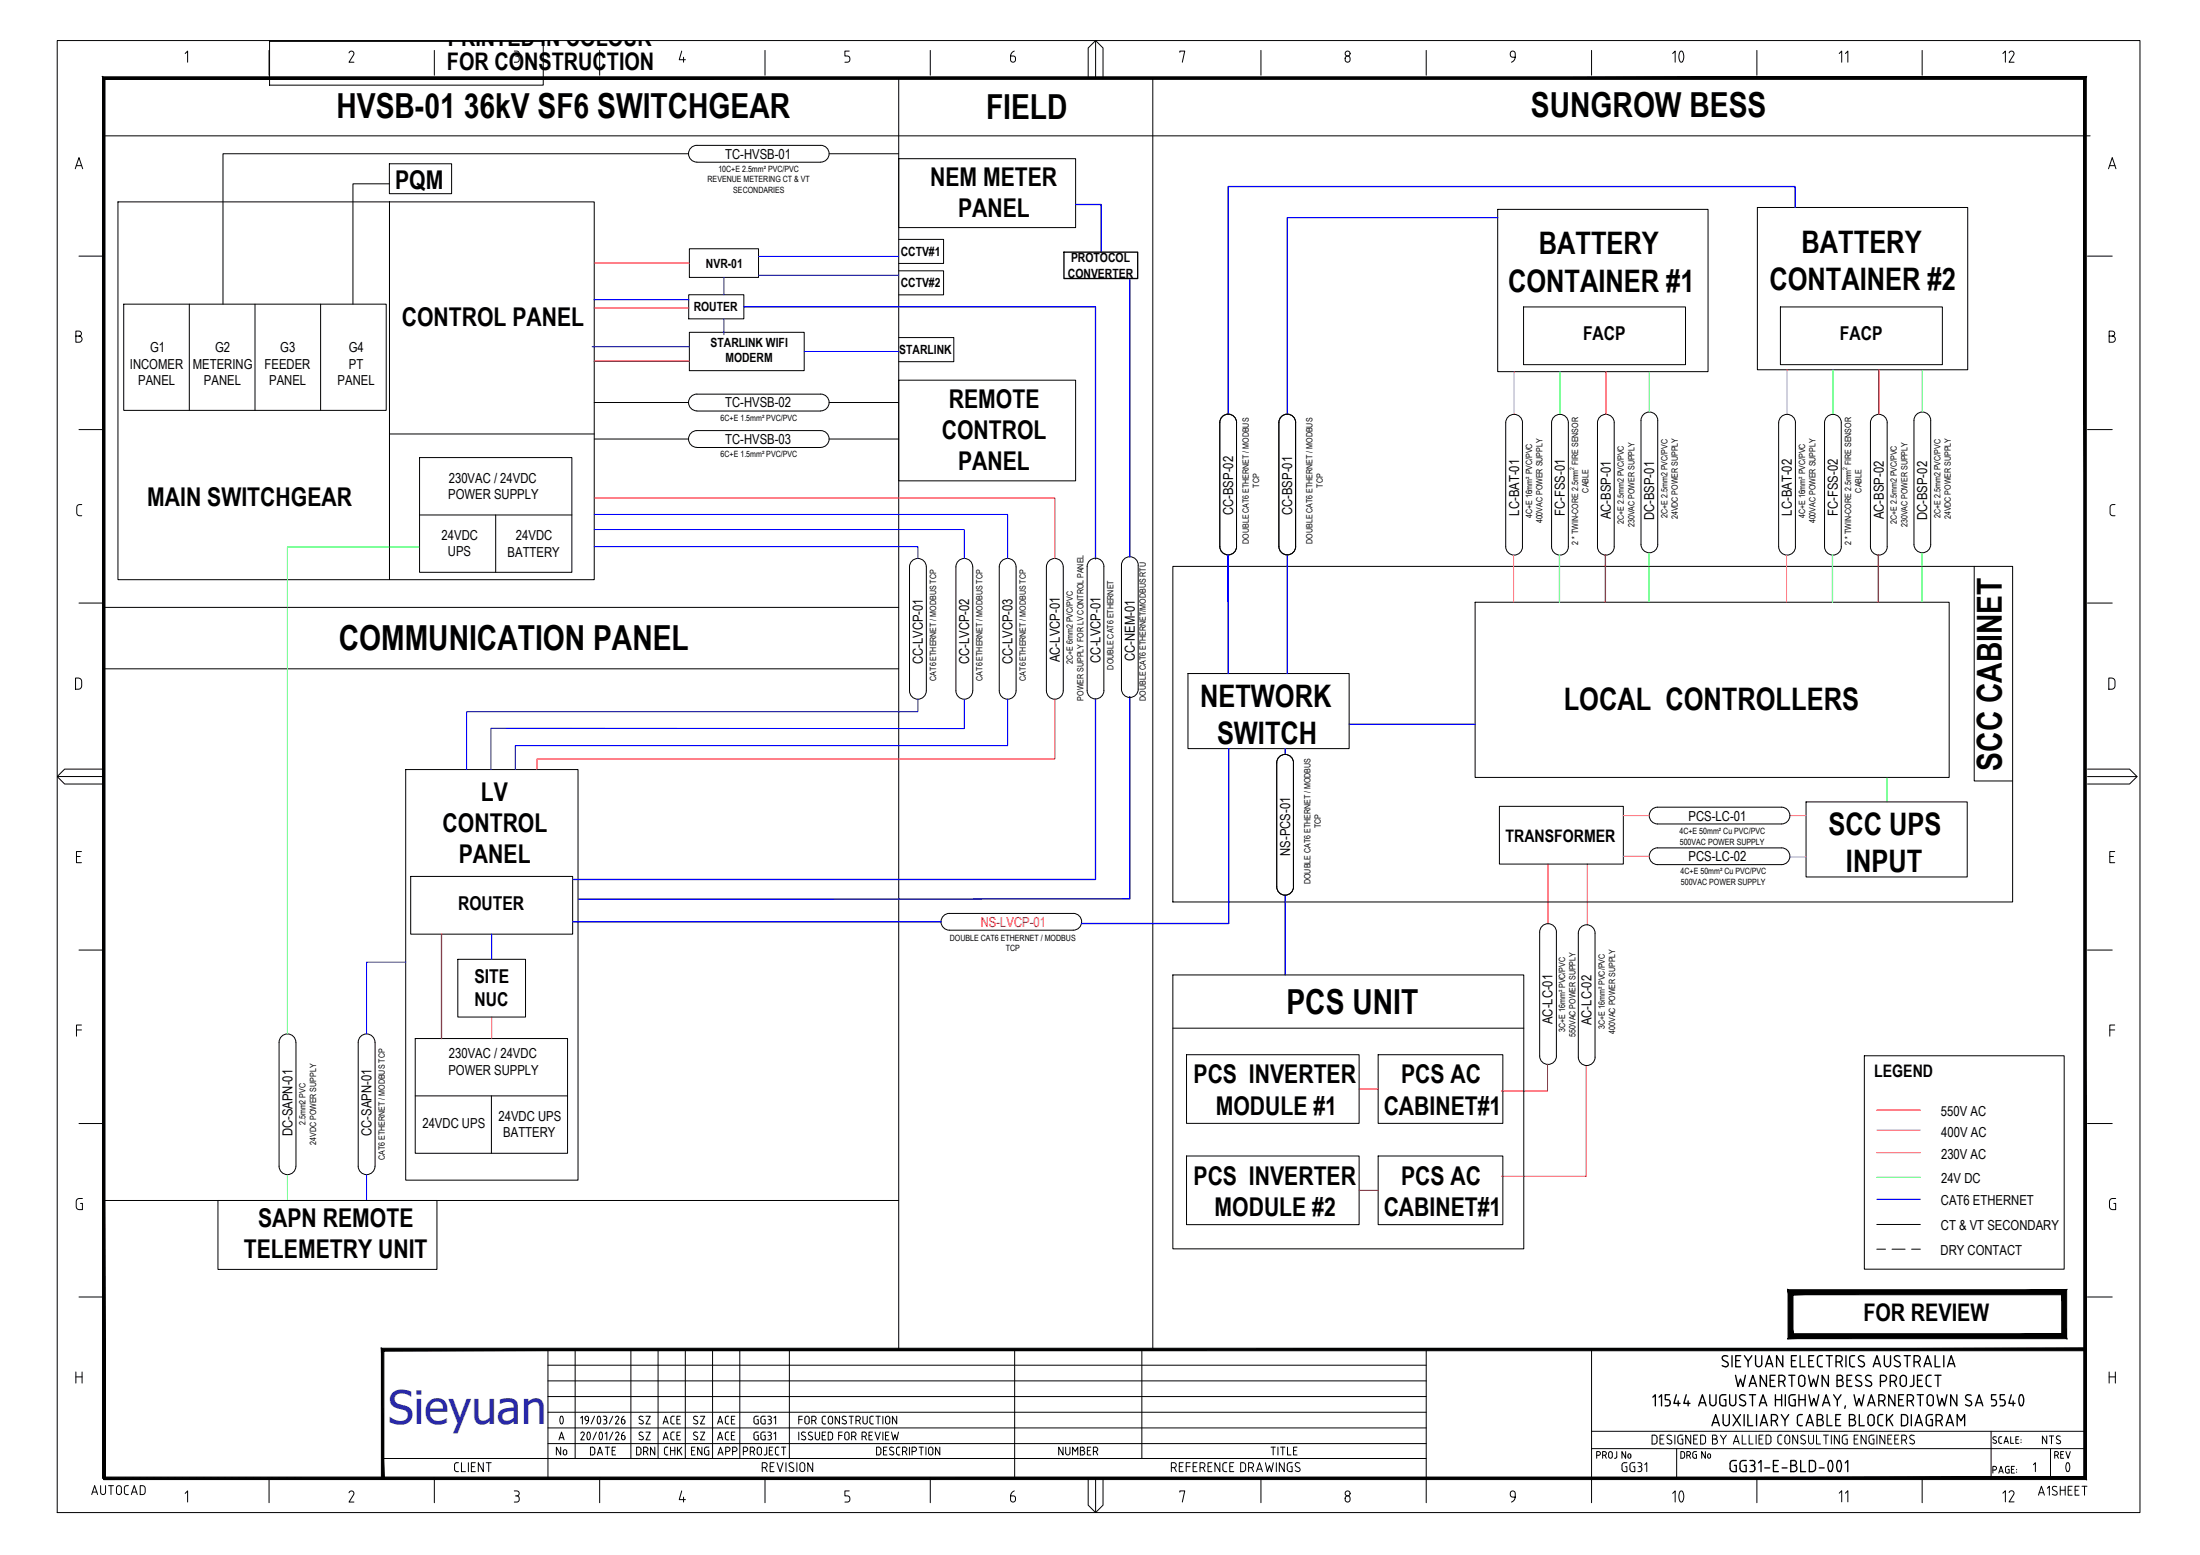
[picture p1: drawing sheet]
<svg xmlns="http://www.w3.org/2000/svg" width="841mm" height="594mm" viewBox="0 0 841 594" stroke-linecap="round" stroke-linejoin="round" font-family="sans-serif">
<g fill="none" stroke="#000" stroke-width=".38">
<path d="M21.9 15.5h796.2v562.4h-796.2zM102.9 19.3v9.4M103 15.7h104.7v16.8h-104.7zM103 15.5v.2h104.7v-.2M166 19.3v9.4M196.6 19.5h1a.99 .99 0 0 1 .9 1.3 .99 .99 0 0 1-1.4 .6M229.2 19.3v9.4M260.6 19.5l-.9 3.3h2.3M292.4 19.3v9.4M324.6 19.5h-1.6v1.9h.9a1.21 1.21 0 0 1 1 1.2 1.21 1.21 0 0 1-1 1.2h-.9M355.6 19.3v9.4M387.7 19.5l-1.2 1.1-.2 2.2a1.04 1.04 0 0 0 1.4 .9 1.04 1.04 0 0 0 .5-1.6l-.4-.6-1.5-.1"/>
<path d="M418.9 15.5l2.8 2.8v11.4M451 20v-.5h1.9l-.9 4.3M482 19.3v9.4M545.2 19.3v9.4M608.4 19.3v9.4M671.6 19.3v9.4M734.8 19.3v9.4M39.7 29.8h757.4v535h-757.4zM70.8 20.4l.9-.9v4.3M133.4 20.2a.96 .96 0 0 1 1.3-.6 .96 .96 0 0 1 .5 1.4l-1.8 2.8h1.9M197.6 21.4a1.21 1.21 0 0 1 .9 1.2 1.21 1.21 0 0 1-.9 1.2h-1M261.3 21.9v1.9"/>
<path d="M343.6 29.5v485.9M416 29.7v-11.4l2.8-2.8v14.2M440.7 29.8v485.8M514.5 21.7a1.06 1.06 0 0 1 1.4 .2 1.06 1.06 0 0 1-.1 1.5 1.06 1.06 0 0 1-1.5-.1v-1.2zM579.3 21.9h-1a1.1 1.1 0 0 1-1-1.7 1.1 1.1 0 0 1 1.9 0l-.1 2.4-1.3 1.2M39.7 51.9h759.3M263.2 58.7h-178v57.5M264.2 56.5l1-.7 1.2-.3h47.3a3.2 3.2 0 0 1 3.3 3.3 3.2 3.2 0 0 1-3.3 3.2l-47.3-.1a3.2 3.2 0 0 1-2.9-1.9 3.2 3.2 0 0 1 .7-3.5zM317 58.7h26.6M28.8 64.5l1.4-4.3 1.4 4.3M29.2 63.3h2M45.1 77.1h103.8v144.4h-103.8z"/>
<path d="M148.9 70.2h-14v46M148.9 62.6h23.7v11.4h-23.7zM148.9 77.1h78.3v144.4h-78.3zM343.6 60.6h67.6v26.4h-67.6zM572.5 80h80.5v62h-80.5zM671.8 79.3h80.4v62h-80.4zM806.1 64.5l1.4-4.3 1.4 4.3M806.5 63.3h2M30.2 97.9h9.5M263.5 95h26.5v11h-26.5zM343.6 91.5h17.1v9.1h-17.1M798 97.9h9.5"/>
<path d="M47.3 116.2h100.3v40.6h-100.3zM72.4 116.2v40.6M97.5 116.2v40.6M122.6 116.2v40.6M263.3 112.6h21.1v9.2h-21.1zM343.6 103.5h17.1v9.1h-17.1M582.4 117.3h61.9v22h-61.9zM680.6 117.3h61.9v22h-61.9zM29 128.4h1.2a1.17 1.17 0 0 1 1.2 1.2 1.17 1.17 0 0 1-1.2 1.1h-1.2v-4.2h1.2a.95 .95 0 0 1 .9 .9 .95 .95 0 0 1-.9 1M263.5 127h43.9v14.6h-43.9zM343.6 129h21v9.2h-21M806.3 128.4h1.2a1.17 1.17 0 0 1 1.2 1.2 1.17 1.17 0 0 1-1.2 1.1h-1.2v-4.2h1.2a.95 .95 0 0 1 .9 .9 .95 .95 0 0 1-.9 1"/>
<path d="M227.2 153.8h36M266.4 150.6h47.3M266.4 157h47.3M266.4 150.6a3.2 3.2 0 0 0-3.2 3.2 3.2 3.2 0 0 0 3.2 3.2M313.7 150.6a3.2 3.2 0 0 1 3.3 3.2 3.2 3.2 0 0 1-3.3 3.2M317 153.8h26.6M343.6 145.2h67.6v38.5h-67.6zM467.2 159.2a3.2 3.2 0 0 1 3.5-.7 3.2 3.2 0 0 1 2 2.9v47.4a3.2 3.2 0 0 1-3.2 3.2 3.2 3.2 0 0 1-3.2-3.2v-47.4l.3-1.2zM628.3 158.4a3.2 3.2 0 0 1 3.5-.7 3.2 3.2 0 0 1 1.9 2.9v47.4a3.2 3.2 0 0 1-3.2 3.2 3.2 3.2 0 0 1-3.2-3.2v-47.4l.3-1.2zM732.6 158.4a3.2 3.2 0 0 1 3.5-.7 3.2 3.2 0 0 1 2 2.9v47.4a3.2 3.2 0 0 1-3.2 3.2 3.2 3.2 0 0 1-3.2-3.2v-47.4l.2-1.2zM30.2 164.1h9.5M148.9 165.8h78.3"/>
<path d="M160.4 174.8h58.2v43.9h-58.2zM227.2 167.7h36M266.4 171h47.3M266.4 170.9a3.2 3.2 0 0 1-3.2-3.2 3.2 3.2 0 0 1 3.2-3.2h47.3a3.2 3.2 0 0 1 3.3 3.2 3.2 3.2 0 0 1-3.3 3.2M317 167.7h26.6M495.3 161.4v47.4M495.3 161.4a3.2 3.2 0 0 0-3.2-3.2 3.2 3.2 0 0 0-3.2 3.2v47.4a3.2 3.2 0 0 0 3.2 3.2 3.2 3.2 0 0 0 3.2-3.2M798 164.1h9.5M31.2 192.8l-1.3 .1-.6 .9 .2 2.7 .6 .5h1.1M160.4 196.7h58.2M189.5 196.7v22M808.5 192.8l-1.3 .1-.6 .9 .2 2.7 .6 .5h1.1"/>
<path d="M422 216.5v47.3M422 216.5a3.2 3.2 0 0 0-3.2-3.2 3.2 3.2 0 0 0-3.2 3.2v47.3a3.2 3.2 0 0 0 3.2 3.2 3.2 3.2 0 0 0 3.2-3.2M429.7 213.6a3.2 3.2 0 0 1 3.5-.7 3.2 3.2 0 0 1 1.9 3v47.4a3.2 3.2 0 0 1-3.2 3.2 3.2 3.2 0 0 1-3.2-3.2v-47.4l.3-1.2zM448.4 216.4h321v128.2h-321zM575.6 208.9v-47.4a3.2 3.2 0 0 1 3.2-3.2 3.2 3.2 0 0 1 3.2 3.2v47.4M575.6 208.9a3.2 3.2 0 0 0 3.2 3.2 3.2 3.2 0 0 0 3.2-3.2M593.1 208.9v-47.4a3.2 3.2 0 0 1 3.2-3.2 3.2 3.2 0 0 1 3.3 3.2v47.4M593.1 208.9a3.2 3.2 0 0 0 3.2 3.2 3.2 3.2 0 0 0 3.3-3.2M610.7 208.9a3.2 3.2 0 0 0 3.2 3.2 3.2 3.2 0 0 0 3.2-3.2M610.7 208.9v-47.4a3.2 3.2 0 0 1 3.2-3.2 3.2 3.2 0 0 1 3.2 3.2v47.4M679.9 208.9l.1-47.4a3.2 3.2 0 0 1 3.2-3.2 3.2 3.2 0 0 1 3.2 3.2v47.4M680 208.9a3.2 3.2 0 0 0 3.2 3.2 3.2 3.2 0 0 0 3.2-3.2"/>
<path d="M697.5 208.9v-47.4a3.2 3.2 0 0 1 3.2-3.2 3.2 3.2 0 0 1 3.2 3.2v47.4M697.5 208.9a3.2 3.2 0 0 0 3.2 3.2 3.2 3.2 0 0 0 3.2-3.2M715 208.9a3.2 3.2 0 0 0 3.2 3.2 3.2 3.2 0 0 0 3.3-3.2M715 208.9v-47.4a3.2 3.2 0 0 1 3.2-3.2 3.2 3.2 0 0 1 3.3 3.2l-.1 47.4M754.7 216.4v82h14.7M30.2 230.4h9.5M39.7 232.1h303.9M563.9 230.1h181.2v66.9h-181.2zM798 230.4h9.5M28.9 259l1.7 .2 .6 .8v2.3l-.9 1h-1.4zM39.7 255.5h303.9M454.1 257.3h61.7v28.7h-61.7z"/>
<path d="M806.2 259l1.7 .2 .6 .8v2.3l-.9 1h-1.4zM347.7 263.9a3.2 3.2 0 0 0 3.2 3.2 3.2 3.2 0 0 0 3.2-3.2M347.7 263.9v-47.3a3.2 3.2 0 0 1 3.2-3.2 3.2 3.2 0 0 1 3.2 3.2v47.3M365.4 263.9a3.2 3.2 0 0 0 3.2 3.2 3.2 3.2 0 0 0 3.2-3.2M365.4 263.9v-47.3a3.2 3.2 0 0 1 3.2-3.2 3.2 3.2 0 0 1 3.2 3.2l.1 47.3M382 263.9a3.2 3.2 0 0 0 3.2 3.2 3.2 3.2 0 0 0 3.2-3.2M382 263.9v-47.3a3.2 3.2 0 0 1 3.2-3.2 3.2 3.2 0 0 1 3.2 3.2v47.3M400 263.9v-47.3a3.2 3.2 0 0 1 3.2-3.2 3.2 3.2 0 0 1 3.2 3.2l.1 47.3M400 263.9a3.2 3.2 0 0 0 3.2 3.2 3.2 3.2 0 0 0 3.2-3.2M21.9 296.7l2.8 2.8h15M39.7 293.8h-15l-2.8 2.9h17.8M155.1 294h65.9v156.9h-65.9z"/>
<path d="M488.1 291.4a3.2 3.2 0 0 1 3.2-3.2 3.2 3.2 0 0 1 3.2 3.2M488.1 291.4v47.4a3.2 3.2 0 0 0 3.2 3.2 3.2 3.2 0 0 0 3.2-3.2v-47.4M798 293.8h16.1l2.9 2.9h-19M817 296.7l-2.9 2.8h-16.1M573.2 308.1h47.4v22h-47.4zM633.7 308.4h47.3a3.2 3.2 0 0 1 3.2 3.2 3.2 3.2 0 0 1-3.2 3.2h-47.3M633.7 308.4a3.2 3.2 0 0 0-3.2 3.2 3.2 3.2 0 0 0 3.2 3.2M690.4 306.4h61.6v28.6h-61.6zM29.2 327.2h1.5M31.1 325.3h-1.9v4.3h1.9M157 334.8h61.9v22.1h-61.9zM633.7 323.9h47.3a3.2 3.2 0 0 1 3.2 3.2 3.2 3.2 0 0 1-3.2 3.2h-47.3"/>
<path d="M633.7 323.9a3.2 3.2 0 0 0-3.2 3.2 3.2 3.2 0 0 0 3.2 3.2M806.5 327.2h1.5M808.4 325.3h-1.9v4.3h1.9M360.7 349.9l1-.7 1.2-.2h47.4a3.2 3.2 0 0 1 3.2 3.2 3.2 3.2 0 0 1-3.2 3.2h-47.4a3.2 3.2 0 0 1-2.9-2 3.2 3.2 0 0 1 .7-3.5zM603.4 356.5a3.2 3.2 0 0 1 3.2-3.2 3.2 3.2 0 0 1 3.2 3.2M603.4 356.5v47.4a3.2 3.2 0 0 0 3.2 3.2 3.2 3.2 0 0 0 3.2-3.2v-47.4M30.2 363h9.5M175 366.5h25.9v22.1h-25.9zM448.4 372.5h134.1v104.6h-134.1zM798 363h9.5M29.2 393.5h1.9M31.1 391.6h-1.9v4.3"/>
<path d="M113.1 398.2a3.2 3.2 0 0 0-3.2-3.2 3.2 3.2 0 0 0-3.2 3.2v47.3a3.2 3.2 0 0 0 3.2 3.3 3.2 3.2 0 0 0 3.2-3.3M113.1 398.2v47.4M137.9 396a3.2 3.2 0 0 1 3.5-.7 3.2 3.2 0 0 1 2 2.9l-.1 47.3a3.2 3.2 0 0 1-3.2 3.3 3.2 3.2 0 0 1-3.2-3.3v-47.3l.3-1.2zM158.7 396.8h58.3v43.8h-58.3zM448.4 392.8h134.1M806.5 393.5h1.9M808.4 391.6h-1.9v4.3M158.7 418.7h58.3M187.9 418.7v21.9M453.6 402.9h66v26.3h-66zM526.8 402.9h47.7v26.3h-47.7zM588.6 403.5v-47.4a3.2 3.2 0 0 1 3.2-3.2 3.2 3.2 0 0 1 3.2 3.2v47.4"/>
<path d="M588.6 403.4a3.2 3.2 0 0 0 3.2 3.3 3.2 3.2 0 0 0 3.2-3.3M712.7 403.4h76.4v81.5h-76.4zM30.2 429.2h9.5M798 429.2h9.5M31.5 457.9l-1.8 .1-.6 1.1v1.8l.4 .9 .5 .3h1.5v-2.3h-.7M39.7 458.6h303.9M83.3 458.6h83.7v26.4h-83.7zM453.6 441.6h66v26.3h-66zM526.8 441.6h47.7v26.3h-47.7zM808.8 457.9l-1.8 .1-.6 1.1v1.8l.4 .9 .5 .3h1.5v-2.3h-.7M717.5 467.8h16.6M717.5 477.2h3.3"/>
<path d="M723.3 477.2h5M730.8 477.2h3.3M30.2 495.5h9.5M798 495.5h9.5M146.3 515.6v49.2M209.5 515.6v49.2M219.9 515.6v41.6M241.2 515.6v41.6M251.6 515.6v41.6M262 515.6v41.6M272.4 515.6v41.6M282.8 515.6v41.6"/>
<path d="M301.8 515.6v41.6M387.9 515.6v49.2M436.5 515.6v41.6M545.2 515.6v58.5M608.4 515.6v58.5M29 526h2.4M29 524.2v4.2M31.4 524.2v4.2M209.5 539.5h335.7M209.5 533.5h335.7M209.5 527.6h335.7M209.5 521.6h335.7"/>
<path d="M806.3 524.2v4.2M806.3 526h2.4M808.7 524.2v4.2M146.3 557.2h398.9M209.5 545.5h335.7M209.5 551.5h335.7M213.7 550.1l1-3 1 3M223.3 548.1l-1.3 2h1.4M223.7 541.7a.67 .67 0 0 1 .6-.7 .67 .67 0 0 1 .7 .7l-.2 1.6-.8 .7M223.7 542l.1 .5 .5 .2M224.3 542.7h.7M224.7 547.3l.1-.2a1.66 1.66 0 0 1 .6 2.8l-.2 .1a1.69 1.69 0 0 1-.5-2.7z"/>
<path d="M227.3 541l-1.3 3M228 547.1l-1.3 3M228.6 541.2l.2-.1a1.66 1.66 0 0 1 .5 2.8l-.2 .1a1.69 1.69 0 0 1-.5-2.8zM230 547.3l-.2-.2a1.69 1.69 0 0 0-.5 2.8h.7M230 547.3l.3 1.3-.3 1.3M230.6 541h.7a.67 .67 0 0 1 .7 .7 .67 .67 0 0 1-.7 .7M230.9 542.4h.4M231.3 542.4l.6 .4v.6M231.3 547.8l.7-.7v3M232 543.4l-.5 .6h-.9M234.3 541l-1.4 3M234.3 547.1l-1.3 3"/>
<path d="M235.3 541.5a.67 .67 0 0 1 .9-.4 .67 .67 0 0 1 .3 1l-1.2 1.9h1.3M235.3 547.6a.67 .67 0 0 1 .9-.5 .67 .67 0 0 1 .3 1l-1.2 2h1.3M237.6 542.4v1M237.6 542.4h.6M237.6 543.4a.67 .67 0 0 0 .6 .6 .67 .67 0 0 0 .7-.6M237.6 548.4v1a.67 .67 0 0 0 .7 .7 .67 .67 0 0 0 .7-.7M237.6 548.4h.7M238.6 541l-.8 .7-.2 .7M238.6 547.1l-.8 .7-.2 .6M295.9 558.8h-1.5v3.4h1.5M297.1 558.8l1.1 3.4 1.1-3.4M300.5 558.8v3.4"/>
<path d="M302.4 558.8a.75 .75 0 0 0-.7 .6 .75 .75 0 0 0 .3 .8l1.1 .6a.86 .86 0 0 1 .1 1.3 .86 .86 0 0 1-1.3-.1l-.3-.2M304.6 558.8v3.4M305.4 547.1v3M305.4 542.4h1.3M306.1 559.1l.6-.3 .7 .3 .3 2.2a.94 .94 0 0 1-1 .9 .94 .94 0 0 1-.9-.9zM306.7 541.1h-1.3v2.9M306.7 548.4l1 .4a.81 .81 0 0 1-.1 1.3 .81 .81 0 0 1-1.2-.3M307.9 547.3a.79 .79 0 0 0-1.2-.1 .79 .79 0 0 0 0 1.2M307.9 541.3l.6-.3 .6 .3 .3 1.9a.84 .84 0 0 1-.9 .8 .84 .84 0 0 1-.8-.8zM310.3 542.7h.9a.83 .83 0 0 0 .8-.8 .83 .83 0 0 0-.8-.8h-.9v2.9M310.5 547.3a.79 .79 0 0 0-1.1-.1 .79 .79 0 0 0 0 1.2l.9 .4a.81 .81 0 0 1-.1 1.3 .81 .81 0 0 1-1.2-.3M310.7 558.8v3.4l-1.9-3.4v3.4"/>
<path d="M311.3 542.7l.7 1.3M311.7 547.1v2.2a.84 .84 0 0 0 .8 .8 .84 .84 0 0 0 .8-.8M313.3 547.1v2.2M314.3 548.4h1M315.6 547.1h-1.3v3h1.3M315.6 541.1h-.8l-.5 .7 .1 1.8 .4 .4h.8M318.3 541.9v1.3M318.3 548v1.2M318.3 548l-.6-.8-1.1-.1v3l1.1-.1 .6-.8M318.3 541.9a.84 .84 0 0 0-.8-.9 .84 .84 0 0 0-.9 .9v1.3a.85 .85 0 0 0 .9 .8 .85 .85 0 0 0 .8-.8M320.6 548.4h1.3M320.9 541.1v2.9l-1.6-2.9v2.9"/>
<path d="M321.9 547.1h-1.3v3M323.2 547.3l.6-.2 .6 .2 .2 2a.84 .84 0 0 1-.8 .8 .84 .84 0 0 1-.9-.8zM323.4 541.2a.79 .79 0 0 0-1.1-.1 .79 .79 0 0 0 0 1.2l.9 .5a.76 .76 0 0 1 .1 1.1 .76 .76 0 0 1-1.1-.1l-.3-.1M324.6 541.1h1.6M325.4 541.1v2.9M325.6 548.8h.8a.83 .83 0 0 0 .8-.9 .83 .83 0 0 0-.8-.8h-.8v3M326.6 548.8l.6 1.3M327.2 542.7h.9a.83 .83 0 0 0 .8-.8 .83 .83 0 0 0-.8-.8h-.9v2.9M328.2 542.7l.7 1.3M329.6 548.8h.8a.83 .83 0 0 0 .8-.9 .83 .83 0 0 0-.8-.8h-.8v3M329.9 541.1v2.1a.84 .84 0 0 0 .8 .8 .84 .84 0 0 0 .9-.8l-.1-2.1M330.5 548.8l.7 1.3"/>
<path d="M332.2 548.4h1M333.5 547.1h-1.3v3h1.3M333.9 541.1h-.9l-.5 .7 .1 1.8 .4 .4h.9M334.5 547.1l1 3 1-3M334.8 541.1h1.7M335.1 552.9h1.1l.5 .5v1.9l-.5 .5-1.1 .1zM335.7 541.1v2.9M337.5 541.1v2.9M337.5 547.1v3M337.7 554.2h1M338.5 548.4h1M338.7 541.3l.6-.3 .6 .3 .3 1.9a.84 .84 0 0 1-.9 .8 .84 .84 0 0 1-.8-.8z"/>
<path d="M339.1 552.9h-1.4v3h1.4M339.8 547.1h-1.3v3h1.3M340.8 547.1l.7 3 .6-2 .7 2 .7-3M341.6 553a.78 .78 0 0 0-1.2 0 .78 .78 0 0 0 0 1.1l.9 .5a.81 .81 0 0 1 0 1.2 .81 .81 0 0 1-1.2-.3M342.8 541.1v2.9l-1.6-2.9v2.9M344 552.9h-.8l-.5 .7 .1 1.8 .4 .4 .8 .1M345 554.5h.9a.83 .83 0 0 0 .8-.8 .83 .83 0 0 0-.9-.8h-.8v3M346 554.5l.7 1.4M347.7 552.9v3M348.7 554.5h.8a.83 .83 0 0 0 .9-.8 .83 .83 0 0 0-.9-.8h-.8v3M351.3 552.9h1.7M352.2 552.9v3"/>
<path d="M354 552.9v3M355 553.7a.84 .84 0 0 1 .8-.8 .84 .84 0 0 1 .8 .8M355 555a.84 .84 0 0 0 .8 .9 .84 .84 0 0 0 .8-.9M355 553.7v1.3M356.6 553.7v1.3M359.3 552.9v3l-1.7-3v3M452.3 558.8h-1.5v3.4h1.5M455 558.8h-1.5v3.4M457.6 558.8h-1.5v3.4h1.5M463.3 558.8h-1.5v3.4h1.5M466.3 558.8v3.4l-1.9-3.4v3.4M469 558.8l-1 .1-.5 .8v2l.5 .4 1 .1"/>
<path d="M471.6 558.8h-1.5v3.4h1.5M476.2 559.9v1.3M476.2 559.8l-.4-.8-1.5-.2v3.4l1.5-.2 .4-.8M483.8 558.8l.7 3.4 .8-2.3 .7 2.3 .8-3.4M487.9 558.8v3.4M490.9 558.8v3.4l-1.8-3.4v3.4M493.1 558.8l-.7 .3a2.86 2.86 0 0 0-.2 2.5l.5 .5 1.3 .1v-1.9h-.6M495.9 558.8a.75 .75 0 0 0-.7 .6 .75 .75 0 0 0 .3 .8l1.1 .6a.86 .86 0 0 1 .1 1.3 .86 .86 0 0 1-1.3-.1l-.3-.2M608.4 546.8h188.7M608.4 553.4h188.7M610.4 556h.7a.71 .71 0 0 0 .7-.7 .71 .71 0 0 0-.7-.7h-.7v2.5M612.7 556h.7a.71 .71 0 0 0 .7-.7 .71 .71 0 0 0-.7-.7h-.7v2.5"/>
<path d="M613.5 556l.6 1.1M615.1 554.8l.6-.2 .5 .2 .2 1.6a.71 .71 0 0 1-.7 .7 .71 .71 0 0 1-.8-.7zM618.1 554.6v2M621.5 554.6v2.5l-1.5-2.5v2.5M622.3 556l.6-.6 .6 .6M631.6 548.3h1.1l.7 .7v2l-.7 .6-1.1 .1zM634.6 549.8h1.1M636.1 548.3h-1.5v3.4h1.5M638.7 550.2a.87 .87 0 0 1 .1 1.4 .87 .87 0 0 1-1.3-.2l-.3-.1M638.9 548.5a.9 .9 0 0 0-1.3-.1 .9 .9 0 0 0 .1 1.3l1 .5M640.3 548.3v3.4M641 553.4v11.4"/>
<path d="M641.4 550.7l.3 .7 .7 .3M642.7 549.8h.6v1.9h-.9M643.3 548.3l-1.6 .3-.3 2.1M646.3 548.3v3.4l-1.9-3.4v3.4M647.5 549.8h1.1M649 548.3h-1.5v3.4h1.5M650.1 551.7v-3.4h.9l.6 .2 .4 .5v1.6l-.2 .7-.8 .4M654.6 549.8h1M655.6 549.8a.94 .94 0 0 1 1 .9 .94 .94 0 0 1-1 1M655.6 549.8a.75 .75 0 0 0 .8-.8 .75 .75 0 0 0-.8-.7h-1v3.4M657.7 548.3l1.1 1.7 1.2-1.7M658.8 550v1.7"/>
<path d="M662.6 551.7l1.2-3.4 1.1 3.4M662.9 550.7h1.7M666 548.3v3.4h1.5M668.7 548.3v3.4h1.5M671.3 548.3v3.4M672.5 549.8h1.1M674 548.3h-1.5v3.4h1.5M675.1 548.3h1.2l.7 .7v2l-.7 .6-1.2 .1zM679.6 549.1v1.7M679.7 550.8l.5 .8 1 .1M680.5 548.3l-.6 .2-.2 .6M682.3 550.7v-1.5a.94 .94 0 0 1 1-.9 .94 .94 0 0 1 .9 .9v1.5"/>
<path d="M682.3 550.7a.94 .94 0 0 0 1 1 .94 .94 0 0 0 .9-1M687.2 548.3v3.4l-1.9-3.4v3.4M689.1 548.3a.75 .75 0 0 0-.7 .6 .75 .75 0 0 0 .4 .8l1 .5M689.8 550.2a.86 .86 0 0 1 .2 1.4 .86 .86 0 0 1-1.4-.2l-.2-.1M691.4 548.3v2.4M691.4 550.7a.94 .94 0 0 0 1 1 .94 .94 0 0 0 .9-1M693.3 548.3v2.4M694.4 548.3v3.4h1.5M698 548.3v3.4M700.1 548.3v3.4M703.1 548.3v3.4l-1.9-3.4v3.4M704.3 550.7l.3 .7 .6 .3"/>
<path d="M705.2 548.3l-.8 .6-.1 1.8M705.6 549.8h.6v1.9h-1M708.8 549.8h1.2M710.3 548.3h-1.5v3.4h1.5M713.4 548.3v3.4l-1.9-3.4v3.4M714.5 550.7l.3 .7 .7 .3M715.5 548.3l-.9 .6-.1 1.8M715.8 549.8h.6v1.9h-1M717.5 548.3v3.4M720.6 548.3v3.4l-1.9-3.4v3.4M721.7 549.8h1.1M723.2 548.3h-1.5v3.4h1.5"/>
<path d="M724.3 549.8h1.2M725.9 548.3h-1.6v3.4h1.6M727 550.2h.9a.94 .94 0 0 0 1-1 .94 .94 0 0 0-1-.9h-.9v3.4M728.1 550.2l.8 1.5M730 551.3l1.2 .4M730.8 548.3a.75 .75 0 0 0-.7 .6 .75 .75 0 0 0 .4 .8l1 .5M731.5 550.2a.75 .75 0 0 1 .4 .9 .75 .75 0 0 1-.7 .6M761.2 546.8v18M762.1 550l.8 .4a.63 .63 0 0 1 .2 .9 .63 .63 0 0 1-1 0l-.3-.2M762.4 548.9l-.5 .4 .2 .7M762.4 548.9l.7 .1M765.2 548.9h-.7l-.4 .6 .1 1.5 .3 .4h.7"/>
<path d="M766.1 551.4l.8-2.5 .9 2.5M766.3 550.7h1.3M768.7 548.9v2.5h1.1M770.6 550h.9M771.8 548.9h-1.2v2.5h1.2M772.6 550v.2M772.6 551v.2M777.4 559.6l.7-.8v3.4M61.4 564.8h.1M64.1 564.8h.1M66.8 564.8h.1M69.5 564.8h.1"/>
<path d="M70.8 570.5l.9-.9v4.2M72.2 564.8h.1M75 564.8h.1M77.7 564.8h.1M80.4 564.8h.1M83.1 564.8h.1M85.8 564.8h.1M88.5 564.8h.1M91.3 564.8h.1M94 564.8h.1M96.7 564.8h.1M99.4 564.8h.1"/>
<path d="M102.1 564.8h.1M102.9 564.6v9.5M103.8 564.8h.1M106.5 564.8h.1M109.4 564.8h.1M112.7 564.8h.1M115 564.8h.1M133.4 570.3a.96 .96 0 0 1 1.3-.6 .96 .96 0 0 1 .5 1.3l-1.8 2.8h1.9M166 564.6v9.5M196.6 569.6h1a1 1 0 0 1 .9 1.2 1 1 0 0 1-1.4 .7M197.6 571.5a1.2 1.2 0 0 1 .9 1.2 1.2 1.2 0 0 1-.9 1.1h-1M229.2 564.6v9.5"/>
<path d="M260.6 569.6l-.9 3.3h2.3M261.3 572v1.8M291.4 560.7h.9a.93 .93 0 0 0 1-1 .93 .93 0 0 0-1-.9h-.9v3.4M292.4 564.6v9.5M292.5 560.7l.8 1.5M294.4 560.3h1.2M324.6 569.6h-1.6v1.9h.9a1.19 1.19 0 0 1 1 1.2 1.19 1.19 0 0 1-1 1.1h-.9M355.6 564.6v9.5M387.7 569.6l-1.2 1.1-.2 2.2a1.05 1.05 0 0 0 1.4 .9 1.05 1.05 0 0 0 .5-1.6l-.7-.7h-1.2M416 564.6v10.4l2.8 2.9v-13.3M421.7 564.6v10.4l-2.8 2.9M447.8 560.7h.9a.93 .93 0 0 0 1-1 .93 .93 0 0 0-1-.9h-.9v3.4"/>
<path d="M448.9 560.7l.8 1.5M450.8 560.3h1.1M451 570.1v-.5h1.9l-.9 4.2M453.5 560.3h1.5M456.1 560.3h1.1M458.8 560.7h.9a.93 .93 0 0 0 1-1 .93 .93 0 0 0-1-.9h-.9v3.4M459.9 560.7l.8 1.5M461.8 560.3h1.1M470.1 560.3h1.2M477.3 560.7h1a.93 .93 0 0 0 .9-1 .93 .93 0 0 0-.9-.9h-1v3.4M478.5 560.7l.7 1.5M480.3 562.2l1.2-3.4 1.1 3.4"/>
<path d="M480.7 561.3h1.6M482 564.6v9.5M514.5 571.8a1.05 1.05 0 0 1 1.4 .2 1.05 1.05 0 0 1-.1 1.5 1.05 1.05 0 0 1-1.5-.1v-1.2zM579.3 572h-1a1.11 1.11 0 0 1-1-1.6 1.11 1.11 0 0 1 1.8-.3v2.6l-1.3 1.1M671.6 564.6v9.5M734.8 564.6v9.5"/>
<circle cx="515.2" cy="20.5" r=".94"/>
<circle cx="515.2" cy="570.5" r=".95"/>
</g>
<path d="M227.2 100.5h36.3M227.2 190.2h176v23.2M403.2 267.1v22.9h-198v4M591.8 330.1v22.8M606.8 330.1v23.2M188 388.6v8.2M519.6 416.1h7.2M591.6 406.6v10.3h-17.7M606.4 407.1v42.3h-32.5M717.5 424.1h16.6M519.6 454.8h7.2M717.5 440.4h16.6" fill="none" stroke="#f00" stroke-width=".38"/>
<path d="M630.5 142v15.4M734.9 141.3v16.1M160.4 209h-50.5v186M630.4 211.1v19M734.7 211.1v19M721.4 297v9.4M109.9 448.8v9.8M717.5 449.8h16.6" fill="none" stroke="#0f0" stroke-width=".38"/>
<g fill="none" stroke="#00f" stroke-width=".38">
<path d="M290 98h53.6M276.7 106v6.6M290 105.1h53.6M226.4 132.5h37.1M276.7 121.8v6.1M307.4 134.3h36.2M227.2 196.5h158v16.9M227.2 208.9h123.7v4.5M227.2 202.3h141.4v11.1M350.9 267.1v4.8h-172.5v22.1M368.6 267.3v11.1l-180.9-.2v15.8M385.2 267.1v17.8h-188.2v9.1"/>
<path d="M188 356.9v9.6M155.1 367.6h-15v27.4M140.1 448.8v9.8M717.5 458.2h16.6"/>
</g>
<g fill="#000" stroke="#000" stroke-width=".38">
<path d="M683.5 492.7v18.7l1.9-1.9zM683.5 492.7l1.9 1.9v14.9zM683.5 492.7l1.9 1.9 104.7-1.9zM685.4 494.6l104.7-1.9-1.9 1.9zM790.1 492.7l-1.9 1.9 1.9 16.8zM788.2 494.6l1.9 16.8-1.9-1.9zM683.5 511.4h106.6l-1.9-1.9zM683.5 511.4l1.9-1.9h102.8z"/>
<path d="M39.7 564.3v1l756.9-1zM39.7 565.3l756.9-1 .9 1zM796.6 30.3v534l.9 1zM796.6 30.3l.9-.9v535.9zM40.1 30.3h756.5l.9-.9zM39.2 29.4h758.3l-757.4 .9zM39.2 29.4l.9 535.4v-534.5zM39.2 29.4l.9 535.4h-.9z"/>
<path d="M145.8 515.1v49.7h.9zM145.8 515.1l.9 .9v48.8zM145.8 515.1l.9 .9 650.4-.9zM146.7 516l650.4-.9v.9z"/>
</g>
<g fill="none" stroke="#000" stroke-width=".51">
<path d="M406.7 96.3h28.2v10.1h-28.2zM659.3 517.9a.94 .94 0 0 0-.9 .8 .94 .94 0 0 0 .5 1l1.3 .7a.94 .94 0 0 1 .5 1 .94 .94 0 0 1-.9 .8M659.3 517.9l1.2 .2M662.1 517.9v4.3M663.5 519.8h1.5M665.4 517.9h-1.9v4.3h1.9M666.9 517.9l1.4 2.1 1.4-2.1M671.1 517.9v3.1a1.17 1.17 0 0 0 1.2 1.2 1.17 1.17 0 0 0 1.2-1.2v-3.1M681.5 517.9v4.3l-2.3-4.3v4.3M684.9 519.8h1.4M686.7 517.9h-1.8v4.3h1.8M688.2 517.9v4.3h1.9"/>
<path d="M691.5 519.8h1.4M693.4 517.9h-1.9v4.3h1.9M696.7 517.9l-1.5 .2-.4 .9 .2 2.7 .5 .4 1.2 .1M698.1 517.9h2.4M699.3 517.9v4.3M705.7 517.9v4.3M709 517.9l-1.5 .2-.4 .9 .2 2.7 .5 .4 1.2 .1M712.6 518.1a1.17 1.17 0 0 0-1.6-.1 1.17 1.17 0 0 0-.3 1.5l1.6 .9a1.01 1.01 0 0 1 .3 1.4 1.01 1.01 0 0 1-1.5 .2l-.7-.3M720.4 517.9v3.1M722.7 517.9v3.1a1.17 1.17 0 0 1-1.2 1.2 1.17 1.17 0 0 1-1.1-1.2M726.3 518.1a1.16 1.16 0 0 0-1.6-.1 1.16 1.16 0 0 0-.3 1.5l1.6 .9a1.02 1.02 0 0 1 .3 1.4 1.02 1.02 0 0 1-1.5 .2l-.7-.3M727.9 517.9h2.4"/>
<path d="M729.1 517.9v4.3M739.8 517.9v4.3h1.8M743.1 517.9v4.3M631.9 533.8l.9-1v4.3M634.2 533.8l1-1v4.3M638.2 532.8h-1.6v1.9h.9a1.2 1.2 0 0 1 1 1.2 1.2 1.2 0 0 1-1 1.2h-.9M640.8 532.8l-.9 3.4h2.4M641.5 535.2v1.9M644.6 532.8l-.9 3.4h2.4M645.3 535.2v1.9M649.4 537.1l1.4-4.3 1.4 4.3M649.8 535.9h2"/>
<path d="M653.6 532.8v3.1M653.7 535.9a1.17 1.17 0 0 0 1.1 1.2 1.17 1.17 0 0 0 1.2-1.2M656 532.8v3.1M658.4 521.7l1.4 .5M659.1 534.7h.7v2.4l-1.6-.1-.5-.4-.3-.7M659.8 532.8l-1.6 .1-.5 .4-.3 2.6M661.2 535.9a1.17 1.17 0 0 0 1.2 1.2 1.17 1.17 0 0 0 1.2-1.2M661.2 532.8v3.1M663.5 525.4l.9 4.3 .9-2.9 1 2.9 .9-4.3M663.6 532.8v3.1M667.1 533.1a1.17 1.17 0 0 0-1.5-.2 1.17 1.17 0 0 0-.3 1.5l1.5 .9a.94 .94 0 0 1 .5 1.1 .94 .94 0 0 1-.9 .7M668.3 520v2.2"/>
<path d="M668.7 529.7l1.4-4.3 1.4 4.3M668.8 532.8h2.3M669.1 528.5h2M670 532.8v4.3M672.6 537.1l1.4-4.3 1.4 4.3M673 535.9h2M674.9 522.2l1.4-4.3 1.4 4.3M675.3 525.4v4.3l-2.4-4.3v4.3M675.3 521h2M676.7 527.3h1.4M678.6 525.4h-1.9v4.3h1.9M678.7 532.8v4.3"/>
<path d="M678.7 534.7h2.4M680 527.8h1.2M681.1 532.8v4.3M681.2 527.8a1.17 1.17 0 0 0 1.2-1.2 1.17 1.17 0 0 0-1.2-1.2h-1.2v4.3M681.4 527.8l1 1.9M682.5 532.8v4.3M683.8 525.4h2.4M685 525.4v4.3M685.6 534.7h.7v2.4l-1.6-.1-.5-.4-.3-.7M686.3 532.8l-1.6 .1-.5 .4-.3 2.6M687.7 534.7h2.4M687.7 532.8v4.3"/>
<path d="M688.1 525.6l.7-.2 .9 .5 .3 2.6a1.19 1.19 0 0 1-1.2 1.2 1.19 1.19 0 0 1-1.2-1.2l.1-2.3zM690.1 532.8v4.3M691.4 525.4l.9 4.3 1-2.9 .9 2.9 1-4.3M691.5 532.8l1 4.3 .9-2.8 .9 2.8 1-4.3M696.7 537.1l1.4-4.3 1.4 4.3M697.1 535.9h2M699 525.4v4.3l-2.4-4.3v4.3M701 532.8l1.4 2.2 1.4-2.2M701.9 520.3h1.2a1.17 1.17 0 0 0 1.2-1.2 1.17 1.17 0 0 0-1.2-1.2h-1.2v4.3M702.4 535v2.1M703.3 520.3l1 1.9M703.5 527.3a.94 .94 0 0 0 .9-.9 .94 .94 0 0 0-.9-1h-1.2v4.3h1.2a1.17 1.17 0 0 0 1.1-1.2 1.17 1.17 0 0 0-1.1-1.2h-1.2"/>
<path d="M706.1 527.3h1.4M707.9 525.4h-1.8v4.3h1.8M708.8 532.8l.9 4.3 1-2.8 .9 2.8 1-4.3M709.9 527.2l1.3 .7a1.01 1.01 0 0 1 .3 1.4 1.01 1.01 0 0 1-1.5 .2l-.6-.3M710.3 525.4a.94 .94 0 0 0-.9 .7 .94 .94 0 0 0 .5 1.1M710.3 525.4l1.2 .3M713.7 527.2l1.3 .7a1.01 1.01 0 0 1 .3 1.4 1.01 1.01 0 0 1-1.5 .2l-.6-.3M714 537.1l1.4-4.3 1.4 4.3M714.4 535.9h2M715.3 525.7a1.16 1.16 0 0 0-1.5-.2 1.16 1.16 0 0 0-.4 1.5l.3 .2M716.1 522.2l1.4-4.3 1.4 4.3M716.5 521h2"/>
<path d="M718.2 535.2h1.2a1.17 1.17 0 0 0 1.2-1.2 1.17 1.17 0 0 0-1.2-1.2h-1.2v4.3M718.8 527.8h1.2M719.7 535.2l.9 1.9M720 527.8a1.17 1.17 0 0 0 1.2-1.2 1.17 1.17 0 0 0-1.2-1.2h-1.2v4.3M722.6 527.8h1.2M723.8 525.4h-1.2v4.3M723.8 525.4a1.17 1.17 0 0 1 1.2 1.2 1.17 1.17 0 0 1-1.2 1.2M724.1 527.8l.9 1.9M724.4 532.8v4.3l-2.4-4.3v4.3M725.8 534.7h1.4M726.9 525.6l.7-.2 .9 .5 .3 2.6a1.19 1.19 0 0 1-1.2 1.2 1.19 1.19 0 0 1-1.2-1.2l.1-2.3zM727.7 532.8h-1.9v4.3h1.9"/>
<path d="M729.1 535.2h1.2a1.17 1.17 0 0 0 1.2-1.2 1.17 1.17 0 0 0-1.2-1.2h-1.2v4.3M730.2 529.7h.5M730.6 535.2l.9 1.9M731.6 525.4v3.7l-.9 .6M731.7 520.3h1.2a1.17 1.17 0 0 0 1.2-1.2 1.17 1.17 0 0 0-1.2-1.2h-1.2v4.3M732.9 532.8h2.4M733 527.3h1.5M733.1 520.3l1 1.9M734.1 532.8v4.3M734.9 525.4h-1.9v4.3h1.9M735.5 522.2l1.4-4.3 1.4 4.3M735.9 521h2"/>
<path d="M736.7 535.9v-1.9a1.17 1.17 0 0 1 1.2-1.2 1.17 1.17 0 0 1 1.2 1.2v1.9M736.7 535.9a1.17 1.17 0 0 0 1.2 1.2 1.17 1.17 0 0 0 1.2-1.2M738.2 525.4l-1.4 .2-.4 .9 .2 2.7 .5 .4 1.1 .1M739.7 525.4h2.3M740.5 532.8l.9 4.3 1-2.8 .9 2.8 1-4.3M740.8 525.4v4.3M744.5 522.2l1.4-4.3 1.4 4.3M744.9 521h2M748.1 532.8v4.3l-2.4-4.3v4.3M753.5 533.1a1.16 1.16 0 0 0-1.5-.2 1.16 1.16 0 0 0-.3 1.5l1.5 .9a.94 .94 0 0 1 .5 1.1 .94 .94 0 0 1-.9 .7M755.2 537.1l1.4-4.3 1.4 4.3M755.6 535.9h2"/>
<path d="M763 532.8h-1.7v1.9h1a1.2 1.2 0 0 1 .9 1.2 1.2 1.2 0 0 1-.9 1.2h-1M766.3 532.8h-1.7v1.9h1a1.2 1.2 0 0 1 1 1.2 1.2 1.2 0 0 1-1 1.2h-1M768.9 532.8l-.9 3.4h2.3M769.6 535.2v1.9M772.3 532.9l.4-.1a2.96 2.96 0 0 1 .3 4.2l-.3 .1a3 3 0 0 1-.4-4.2zM661.4 559.2v1.8M663 559.9h.8v2.3l-1.6-.1-.6-.4-.2-.7M663.8 558h-1.6l-.6 .5-.2 .6M667.5 558h-1.5l-.6 .5-.2 .7 .2 2.5 .6 .4 1.5 .1v-2.3h-.7M669 558h.9a.94 .94 0 0 1 1 .9 .94 .94 0 0 1-1 .9M669.4 559.9h.5M669.9 559.9l.7 .2 .3 .7"/>
<path d="M672.3 558.9l.9-.9v4.2M678 559.9h1.4M679.8 558h-1.8v4.2h1.8M684.6 559.9h1.2M685.8 558h-1.2v4.2h1.2M685.8 558a.95 .95 0 0 1 .9 .9 .95 .95 0 0 1-.9 1 1.17 1.17 0 0 1 1.2 1.1 1.17 1.17 0 0 1-1.2 1.2M688.4 558v4.2h1.9M691.7 558a1.95 1.95 0 0 1 2.1 .5l.3 2.4-.3 .8a2.04 2.04 0 0 1-2.1 .5zM700.2 558.2l-.5-.2a2.87 2.87 0 0 0 0 4.2l.5-.2M700.2 558.2l.5 1.6-.5 2.2M702.7 558.1l.3-.1a2.87 2.87 0 0 1 0 4.2 3 3 0 0 1-.3-4.1zM705.4 558.9l1-.9v4.2"/>
<path d="M670.8 560.8v.5M670.9 561.3l-.6 .8-1.3 .1M674.6 560.8h1.9M681.3 560.8h1.9M695.5 560.8h1.9"/>
</g>
<g fill="none" stroke="#00f" stroke-width=".51">
<path d="M411.2 78.1h9.7v18.2M686.2 79.3v-8h-216.7v86.9M572.5 83.2h-80.4v75M227.2 114.5h36.1M284.4 117.2h134.4v96.4M431.9 106.4v106.3M469.5 212v45.3M492.1 212v45.3M418.8 267v69h-199.6M431.9 266.1v77.3l-210.7 .1M515.8 276.7h48.1M469.7 286v66.8h-56.3"/>
<path d="M491.3 286v2.2M218.9 352.2h140.8M491.3 342v30.5"/>
</g>
<path d="M578.8 142v16.3M683.2 141.3v17M578.6 212v18.1M683 212v18.1M620.6 311.6h9.9M684.2 311.6h6.2M620.6 327.1h9.9M684.2 327.4h6.2M717.5 431.8h16.6" fill="none" stroke="#f0f" stroke-width=".38"/>
<path d="M596.4 142v16.3M700.7 141.3v17M596.2 212v18.1M700.5 212v18.1" fill="none" stroke="#0ff" stroke-width=".51"/>
<path d="M227.2 117.7h36.1M227.2 138h36.3M613.9 142v16.3M718.2 141.3v17M613.7 212v18.1M718.1 212v18.1M168.8 356.9v39.9" fill="none" stroke="#f00" stroke-width=".51"/>
<text font-size="17.5" fill="#124198" x="148.4" y="544.2">Sieyuan</text>
<g font-size="13.2">
<text x="128.6" y="44.9">HVSB-01 36kV SF6 SWITCHGEAR</text>
<text x="376.9" y="45.3">FIELD</text>
<text x="585.3" y="44.8">SUNGROW BESS</text>
<text x="129.5" y="248.5">COMMUNICATION PANEL</text>
<text x="765.2" y="294.4" transform="rotate(-90 765.2 294.4)">SCC CABINET</text>
<text x="491.8" y="387.5">PCS UNIT</text>
</g>
<g font-size="11.9">
<text x="588.3" y="97.1">BATTERY</text>
<text x="688.7" y="96.6">BATTERY</text>
<text x="576.5" y="111.4">CONTAINER #1</text>
<text x="676.4" y="110.8">CONTAINER #2</text>
<text x="458.8" y="269.9">NETWORK</text>
<text x="597.8" y="271.2">LOCAL CONTROLLERS</text>
<text x="465.3" y="284.2">SWITCH</text>
<text x="699" y="319">SCC UPS</text>
<text x="705.7" y="333.1">INPUT</text>
</g>
<text font-size="10.6" x="783.5" y="564.8">0</text>
<g font-size="9.9">
<text x="355.6" y="71.1">NEM METER</text>
<text x="151" y="72">PQM</text>
<text x="366.3" y="82.8">PANEL</text>
<text x="153.6" y="124.5">CONTROL PANEL</text>
<text x="362.7" y="155.8">REMOTE</text>
<text x="360.1" y="167.7">CONTROL</text>
<text x="366.3" y="179.5">PANEL</text>
<text x="56.3" y="193.5">MAIN SWITCHGEAR</text>
<text x="183.8" y="306.1">LV</text>
<text x="169.2" y="318">CONTROL</text>
<text x="175.4" y="329.8">PANEL</text>
<text x="456.3" y="413.9">PCS INVERTER</text>
<text x="535.6" y="413.9">PCS AC</text>
<text x="464.8" y="425.8">MODULE #1</text>
<text x="529" y="425.8">CABINET#1</text>
<text x="456.3" y="452.6">PCS INVERTER</text>
<text x="535.6" y="452.6">PCS AC</text>
<text x="464.3" y="464.5">MODULE #2</text>
<text x="529" y="464.5">CABINET#1</text>
<text x="98.7" y="468.9">SAPN REMOTE</text>
<text x="93.2" y="480.7">TELEMETRY UNIT</text>
</g>
<text font-size="9.7" x="208.5" y="546.5">0</text>
<g font-size="9.3">
<text x="171.2" y="17.7">PRINTED IN COLOUR</text>
<text x="170.8" y="26.8">FOR CONSTRUCTION</text>
<text x="712.4" y="504.7">FOR REVIEW</text>
<text x="241.3" y="546.8">SZ</text>
<text x="262.1" y="546.8">SZ</text>
<text x="241.3" y="552.8">SZ</text>
<text x="262.1" y="552.8">SZ</text>
<text x="779.6" y="554.2">NTS</text>
</g>
<text font-size="8.4" x="653.3" y="546.1">AUXILIARY CABLE BLOCK DIAGRAM</text>
<g font-size="7.9">
<text x="638.2" y="25">10</text>
<text x="764.5" y="25">12</text>
<text x="638.2" y="575">10</text>
<text x="764.5" y="575">12</text>
</g>
<g font-size="7.3">
<text x="605.2" y="130.1">FACP</text>
<text x="703.4" y="130.1">FACP</text>
<text x="175.1" y="347.6">ROUTER</text>
<text x="181.3" y="375.6">SITE</text>
<text x="181.4" y="384.4">NUC</text>
</g>
<g font-size="7.1">
<text x="172.5" y="563.4">CLIENT</text>
<text x="33.9" y="572.2">AUTOCAD</text>
<text x="777.9" y="572.6">A1SHEET</text>
</g>
<g font-size="6.6">
<text x="707.3" y="25" transform="rotate(-90 707.3 25)">11</text>
<text x="575.5" y="321.9">TRANSFORMER</text>
<text x="716.5" y="411.6">LEGEND</text>
<text x="252.2" y="545.4">ACE</text>
<text x="273" y="545.4">ACE</text>
<text x="287.2" y="545.4">GG31</text>
<text x="252.2" y="551.4">ACE</text>
<text x="273" y="551.4">ACE</text>
<text x="287.2" y="551.4">GG31</text>
<text x="618.8" y="563.4">GG31</text>
<text x="707.3" y="575" transform="rotate(-90 707.3 575)">11</text>
</g>
<g font-size="6.2">
<text x="211.3" y="557">No</text>
<text x="224.4" y="557">DATE</text>
<text x="242" y="557">DRN</text>
<text x="252.9" y="557">CHK</text>
<text x="263.2" y="557">ENG</text>
<text x="273" y="557">APP</text>
<text x="282.9" y="557">PROJECT</text>
<text x="403.6" y="557">NUMBER</text>
<text x="484.7" y="557">TITLE</text>
<text x="641.3" y="558.4">DRG No</text>
<text x="784.2" y="558.4">REV</text>
</g>
<text font-size="5.7" x="760.6" y="564.1">PAGE:</text>
<g font-size="5.3">
<text x="277.2" y="60.6">TC-HVSB-01</text>
<text x="57.4" y="134.5">G1</text>
<text x="82.3" y="134.5">G2</text>
<text x="107.2" y="134.5">G3</text>
<text x="133.3" y="134.5">G4</text>
<text x="49.6" y="140.9">INCOMER</text>
<text x="73.7" y="140.9">METERING</text>
<text x="101.1" y="140.8">FEEDER</text>
<text x="133.4" y="140.8">PT</text>
<text x="52.8" y="147.2">PANEL</text>
<text x="78" y="147.2">PANEL</text>
<text x="102.9" y="147.1">PANEL</text>
<text x="129.1" y="147.1">PANEL</text>
<text x="277.2" y="155.7">TC-HVSB-02</text>
<text x="277.2" y="169.6">TC-HVSB-03</text>
<text x="171.6" y="184.4">230VAC / 24VDC</text>
<text x="171.4" y="190.8">POWER SUPPLY</text>
<text x="471.4" y="196.8" transform="rotate(-90 471.4 196.8)">CC-BSP-02</text>
<text x="494" y="196.8" transform="rotate(-90 494 196.8)">CC-BSP-01</text>
<text x="580.7" y="197" transform="rotate(-90 580.7 197)">LC-BAT-01</text>
<text x="598.2" y="197.1" transform="rotate(-90 598.2 197.1)">FC-FSS-01</text>
<text x="685" y="197" transform="rotate(-90 685 197)">LC-BAT-02</text>
<text x="702.6" y="197.1" transform="rotate(-90 702.6 197.1)">FC-FSS-02</text>
<text x="615.8" y="198.4" transform="rotate(-90 615.8 198.4)">AC-BSP-01</text>
<text x="632.4" y="198.8" transform="rotate(-90 632.4 198.8)">DC-BSP-01</text>
<text x="720.1" y="198.4" transform="rotate(-90 720.1 198.4)">AC-BSP-02</text>
<text x="736.8" y="198.8" transform="rotate(-90 736.8 198.8)">DC-BSP-02</text>
<text x="168.8" y="206.2">24VDC</text>
<text x="197.2" y="206.4">24VDC</text>
<text x="171.2" y="212.5">UPS</text>
<text x="194.1" y="212.6">BATTERY</text>
<text x="352.8" y="253.8" transform="rotate(-90 352.8 253.8)">CC-LVCP-01</text>
<text x="370.5" y="253.8" transform="rotate(-90 370.5 253.8)">CC-LVCP-02</text>
<text x="387.1" y="253.8" transform="rotate(-90 387.1 253.8)">CC-LVCP-03</text>
<text x="405.1" y="253" transform="rotate(-90 405.1 253)">AC-LVCP-01</text>
<text x="420.7" y="253.2" transform="rotate(-90 420.7 253.2)">CC-LVCP-01</text>
<text x="433.8" y="252.6" transform="rotate(-90 433.8 252.6)">CC-NEM-01</text>
<text x="645.5" y="313.5">PCS-LC-01</text>
<text x="493.2" y="326.9" transform="rotate(-90 493.2 326.9)">NS-PCS-01</text>
<text x="645.5" y="329">PCS-LC-02</text>
<text x="593.5" y="391.3" transform="rotate(-90 593.5 391.3)">AC-LC-01</text>
<text x="608.5" y="391.7" transform="rotate(-90 608.5 391.7)">AC-LC-02</text>
<text x="171.6" y="404.3">230VAC / 24VDC</text>
<text x="171.4" y="410.7">POWER SUPPLY</text>
<text x="161.5" y="431.1">24VDC UPS</text>
<text x="190.6" y="428.3">24VDC UPS</text>
<text x="742" y="426.2">550V AC</text>
<text x="111.8" y="434.1" transform="rotate(-90 111.8 434.1)">DC-SAPN-01</text>
<text x="142" y="434" transform="rotate(-90 142 434)">CC-SAPN-01</text>
<text x="192.4" y="434.6">BATTERY</text>
<text x="742.1" y="434.2">400V AC</text>
<text x="742" y="442.8">230V AC</text>
<text x="742" y="452">24V DC</text>
<text x="742" y="460.3">CAT6 ETHERNET</text>
<text x="742" y="470">CT &amp; VT SECONDARY</text>
<text x="741.8" y="479.4">DRY CONTACT</text>
</g>
<text font-size="5.3" fill="#f00" x="374.9" y="354.1">NS-LVCP-01</text>
<g font-size="4.9">
<text x="409.4" y="100.2">PROTOCOL</text>
<text x="408.2" y="106">CONVERTER</text>
</g>
<g font-size="4.8">
<text x="344.3" y="97.8">CCTV#1</text>
<text x="269.9" y="102.2">NVR-01</text>
<text x="344.3" y="109.8">CCTV#2</text>
<text x="265.2" y="119">ROUTER</text>
<text x="271.6" y="132.6">STARLINK WIFI</text>
<text x="343.8" y="135.3">STARLINK</text>
<text x="277.3" y="138.4">MODERM</text>
</g>
<g font-size="3.3">
<text x="274.6" y="65.7">10C+E 2.5mm² PVC/PVC</text>
<text x="270.5" y="69.7">REVENUE METERING CT &amp; VT</text>
<text x="280.3" y="73.6">SECONDARIES</text>
<text x="275.5" y="160.7">6C+E 1.5mm² PVC/PVC</text>
<text x="275.5" y="174.7">6C+E 1.5mm² PVC/PVC</text>
<text x="481.3" y="186.3" transform="rotate(-90 481.3 186.3)">TCP</text>
<text x="505.7" y="186.3" transform="rotate(-90 505.7 186.3)">TCP</text>
<text x="607.2" y="188.2" transform="rotate(-90 607.2 188.2)">CABLE</text>
<text x="711.6" y="188.2" transform="rotate(-90 711.6 188.2)">CABLE</text>
<text x="585.8" y="198" transform="rotate(-90 585.8 198)">4C+E 16mm² PVC/PVC</text>
<text x="637.5" y="197.8" transform="rotate(-90 637.5 197.8)">2C+E 2.5mm2 PVC/PVC</text>
<text x="690.1" y="198" transform="rotate(-90 690.1 198)">4C+E 16mm² PVC/PVC</text>
<text x="741.8" y="197.8" transform="rotate(-90 741.8 197.8)">2C+E 2.5mm2 PVC/PVC</text>
<text x="589.7" y="200" transform="rotate(-90 589.7 200)">400VAC POWER SUPPLY</text>
<text x="620.8" y="200.1" transform="rotate(-90 620.8 200.1)">2C+E 2.5mm2 PVC/PVC</text>
<text x="624.8" y="201.4" transform="rotate(-90 624.8 201.4)">230VAC POWER SUPPLY</text>
<text x="641.4" y="198.4" transform="rotate(-90 641.4 198.4)">24VDC POWER SUPPLY</text>
<text x="694.1" y="200" transform="rotate(-90 694.1 200)">400VAC POWER SUPPLY</text>
<text x="725.2" y="200.1" transform="rotate(-90 725.2 200.1)">2C+E 2.5mm2 PVC/PVC</text>
<text x="729.2" y="201.4" transform="rotate(-90 729.2 201.4)">230VAC POWER SUPPLY</text>
<text x="745.8" y="198.4" transform="rotate(-90 745.8 198.4)">24VDC POWER SUPPLY</text>
<text x="477.4" y="207.8" transform="rotate(-90 477.4 207.8)">DOUBLE CAT6 ETHERNET / MODBUS</text>
<text x="501.8" y="207.8" transform="rotate(-90 501.8 207.8)">DOUBLE CAT6 ETHERNET / MODBUS</text>
<text x="603.3" y="208.1" transform="rotate(-90 603.3 208.1)">2 * TWIN-CORE 2.5mm FIRE SENSOR</text>
<text x="707.6" y="208.1" transform="rotate(-90 707.6 208.1)">2 * TWIN-CORE 2.5mm FIRE SENSOR</text>
<text x="410.2" y="253.6" transform="rotate(-90 410.2 253.6)">2C+E 6mm2 PVC/PVC</text>
<text x="425.7" y="255.8" transform="rotate(-90 425.7 255.8)">DOUBLE CAT6 ETHERNET</text>
<text x="357.8" y="260" transform="rotate(-90 357.8 260)">CAT6 ETHERNET / MODBUS TCP</text>
<text x="375.6" y="260" transform="rotate(-90 375.6 260)">CAT6 ETHERNET / MODBUS TCP</text>
<text x="392.1" y="260" transform="rotate(-90 392.1 260)">CAT6 ETHERNET / MODBUS TCP</text>
<text x="414.2" y="267.6" transform="rotate(-90 414.2 267.6)">POWER SUPPLY FOR LV CONTROL PANEL</text>
<text x="438.1" y="267.7" transform="rotate(-90 438.1 267.7)">DOUBLE CAT6 ETHERNET/MODBUS RTU</text>
<text x="504.9" y="316.4" transform="rotate(-90 504.9 316.4)">TCP</text>
<text x="642" y="318.8">4C+E 50mm² Cu PVC/PVC</text>
<text x="642.1" y="322.7">500VAC POWER SUPPLY</text>
<text x="642.5" y="334.1">4C+E 50mm² Cu PVC/PVC</text>
<text x="501" y="337.8" transform="rotate(-90 501 337.8)">DOUBLE CAT6 ETHERNET / MODBUS</text>
<text x="642.6" y="338.1">500VAC POWER SUPPLY</text>
<text x="363.1" y="359.4">DOUBLE CAT6 ETHERNET / MODBUS</text>
<text x="384.5" y="363.4">TCP</text>
<text x="598.3" y="394.2" transform="rotate(-90 598.3 394.2)">3C+E 16mm² PVC/PVC</text>
<text x="613.5" y="393" transform="rotate(-90 613.5 393)">3C+E 16mm² PVC/PVC</text>
<text x="617.5" y="394.9" transform="rotate(-90 617.5 394.9)">400VAC POWER SUPPLY</text>
<text x="602.3" y="396.2" transform="rotate(-90 602.3 396.2)">550VAC POWER SUPPLY</text>
<text x="116.8" y="429.9" transform="rotate(-90 116.8 429.9)">2.5mm2 PVC</text>
<text x="120.8" y="437.4" transform="rotate(-90 120.8 437.4)">24VDC POWER SUPPLY</text>
<text x="147.1" y="443.1" transform="rotate(-90 147.1 443.1)">CAT6 ETHERNET / MODBUS TCP</text>
</g>
<g font-size="2.3">
<text x="601.8" y="179.5" transform="rotate(-90 601.8 179.5)">2</text>
<text x="706.2" y="179.5" transform="rotate(-90 706.2 179.5)">2</text>
</g>
</svg>
